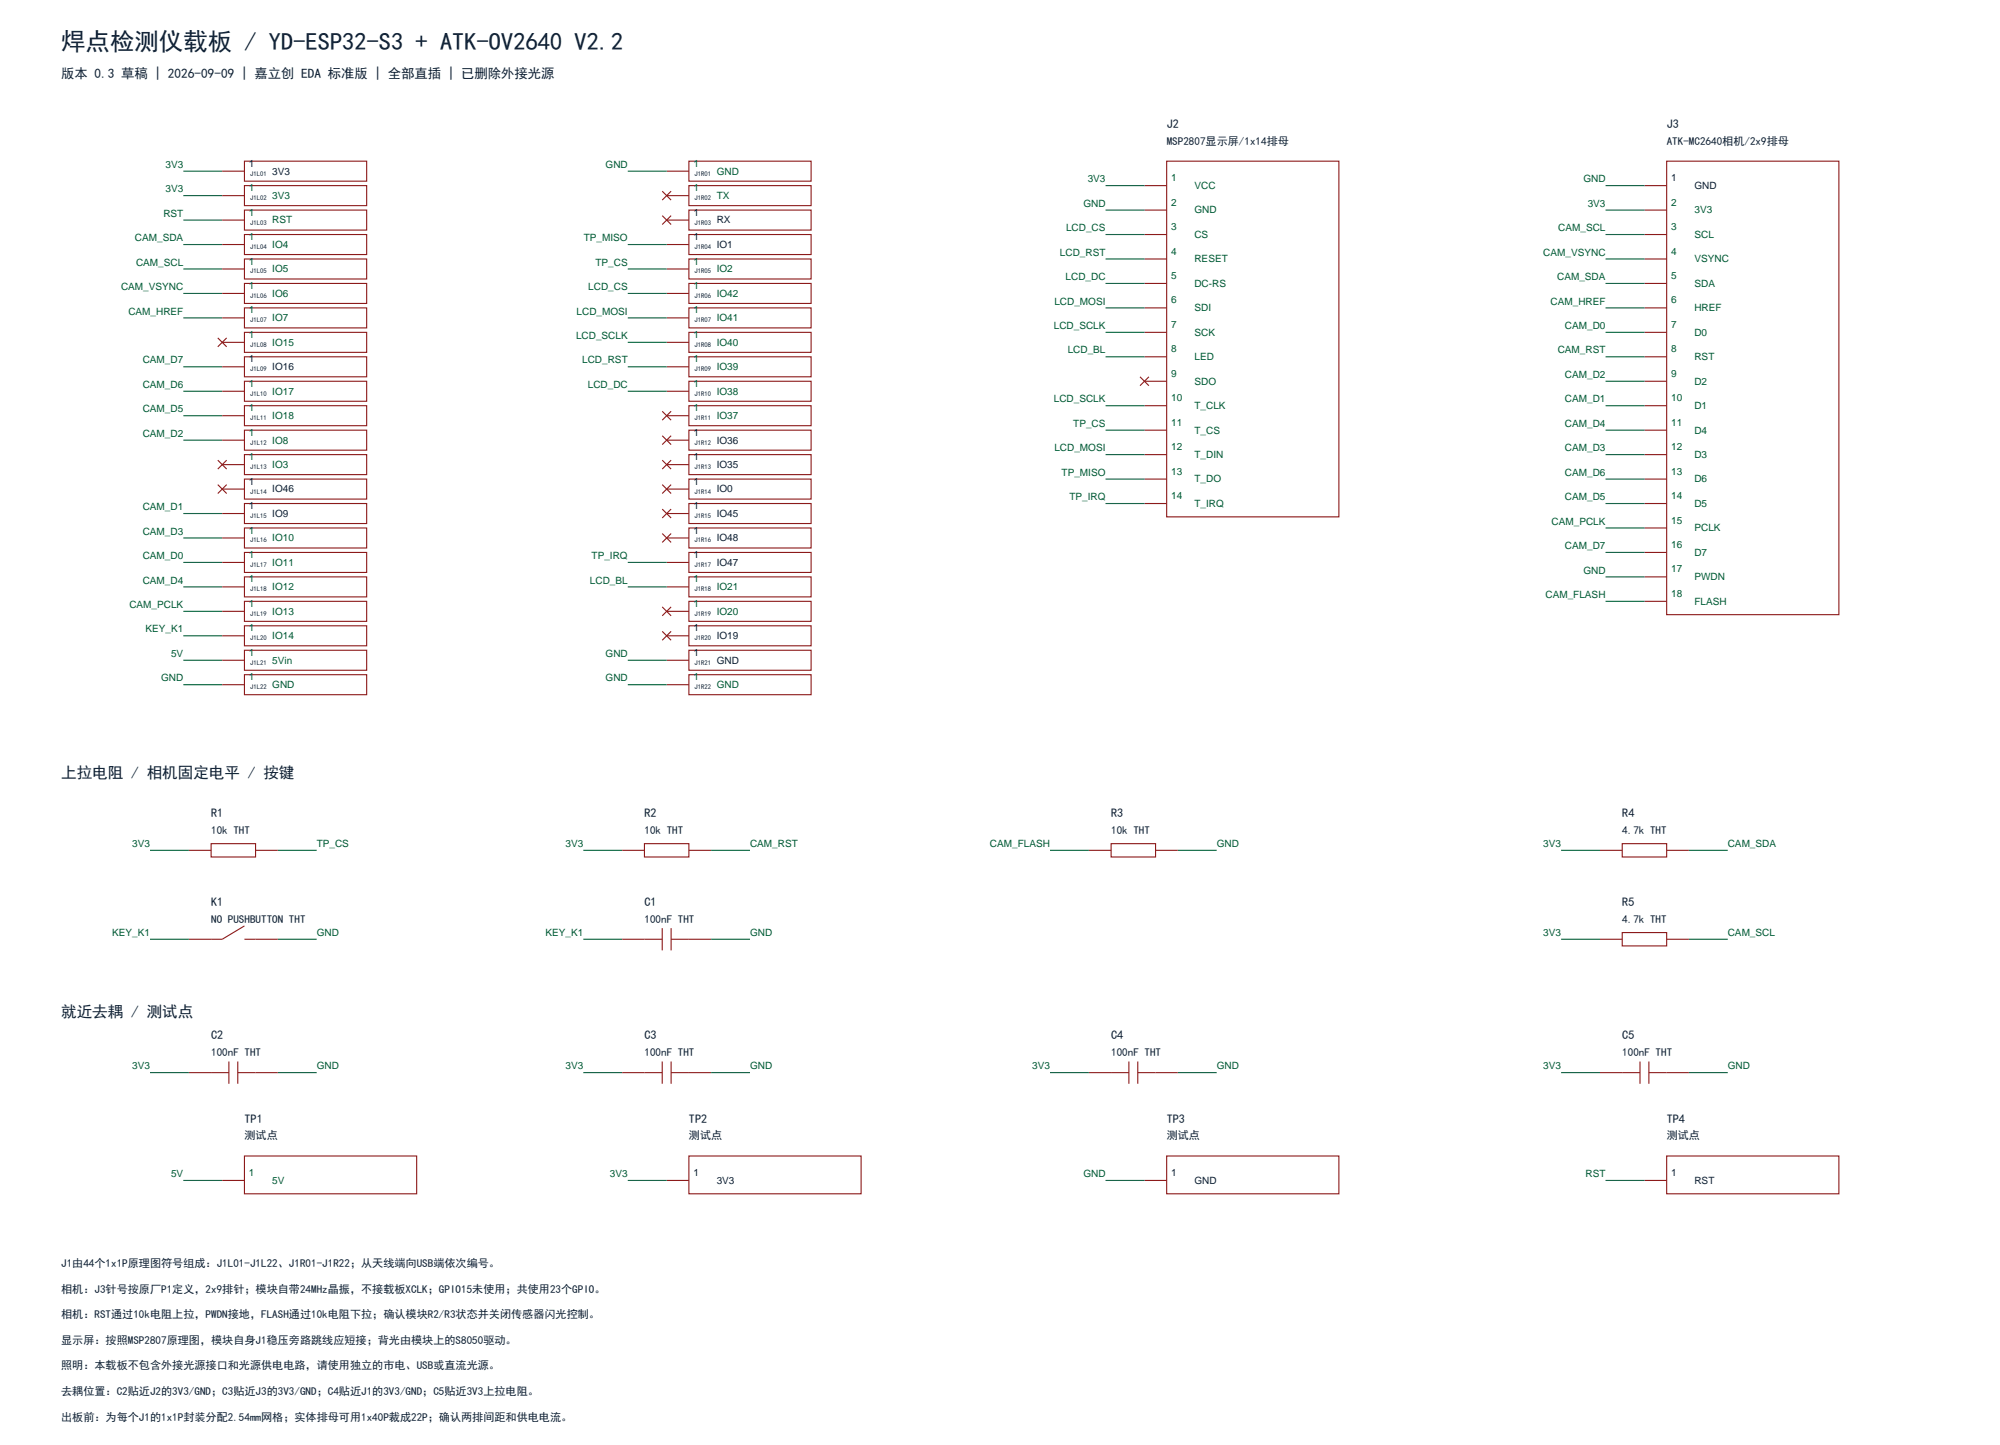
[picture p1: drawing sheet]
<svg xmlns="http://www.w3.org/2000/svg" width="635mm" height="459mm" viewBox="0 0 635 459" stroke-linecap="round" stroke-linejoin="round" font-family="sans-serif">
<g fill="none" stroke="#8c1a1a" stroke-width=".35">
<path d="M70.6 54.3h7M77.6 51.2h38.8v6.3h-38.8zM77.6 58.9h38.8v6.4h-38.8zM211.7 54.3h7M218.7 51.2h38.8v6.3h-38.8zM218.7 58.9h38.8v6.4h-38.8zM363.4 58.9h7M370.4 51.2h54.7v112.8h-54.7zM522.1 58.9h7.1M529.2 51.2h54.6v143.9h-54.6zM70.6 62.1h7M70.6 69.9h7"/>
<path d="M70.6 77.6h7M77.6 66.7h38.8v6.3h-38.8zM77.6 74.4h38.8v6.4h-38.8zM210.3 60.7l2.8 2.8M210.3 68.4l2.8 2.9M211.7 62.1h7M211.7 69.9h7M211.7 77.6h7M213.1 60.7l-2.8 2.8M213.1 68.4l-2.8 2.9M218.7 66.7h38.8v6.3h-38.8zM218.7 74.4h38.8v6.4h-38.8z"/>
<path d="M363.4 66.7h7M363.4 74.4h7M522.1 66.7h7.1M522.1 74.4h7.1M70.6 85.4h7M70.6 93.1h7M77.6 82.2h38.8v6.3h-38.8zM77.6 90h38.8v6.3h-38.8zM77.6 97.7h38.8v6.4h-38.8zM211.7 85.4h7M211.7 93.1h7M218.7 82.2h38.8v6.3h-38.8z"/>
<path d="M218.7 90h38.8v6.3h-38.8zM218.7 97.7h38.8v6.4h-38.8zM363.4 82.2h7M363.4 90h7M363.4 97.7h7M522.1 82.2h7.1M522.1 90h7.1M522.1 97.7h7.1M69.1 107.2l2.9 2.9M70.6 100.9h7M70.6 108.7h7M70.6 116.4h7"/>
<path d="M72 107.2l-2.9 2.9M77.6 105.5h38.8v6.3h-38.8zM77.6 113.2h38.8v6.4h-38.8zM211.7 100.9h7M211.7 108.7h7M211.7 116.4h7M218.7 105.5h38.8v6.3h-38.8zM218.7 113.2h38.8v6.4h-38.8zM361.9 119.6l2.9 2.8M363.4 105.5h7M363.4 113.2h7M364.8 119.6l-2.9 2.8"/>
<path d="M522.1 105.5h7.1M522.1 113.2h7.1M70.6 124.2h7M70.6 131.9h7M70.6 139.7h7M77.6 121h38.8v6.4h-38.8zM77.6 128.8h38.8v6.3h-38.8zM77.6 136.5h38.8v6.4h-38.8zM210.3 130.5l2.8 2.9M210.3 138.3l2.8 2.8M211.7 124.2h7M211.7 131.9h7"/>
<path d="M211.7 139.7h7M213.1 130.5l-2.8 2.9M213.1 138.3l-2.8 2.8M218.7 121h38.8v6.4h-38.8zM218.7 128.8h38.8v6.3h-38.8zM218.7 136.5h38.8v6.4h-38.8zM363.4 121h7M363.4 128.8h7M363.4 136.5h7M522.1 121h7.1M522.1 128.8h7.1M522.1 136.5h7.1"/>
<path d="M69.1 146.1l2.9 2.8M69.1 153.8l2.9 2.8M70.6 147.5h7M70.6 155.2h7M72 146.1l-2.9 2.8M72 153.8l-2.9 2.8M77.6 144.3h38.8v6.3h-38.8zM77.6 152h38.8v6.4h-38.8zM77.6 159.8h38.8v6.4h-38.8zM210.3 146.1l2.8 2.8M210.3 153.8l2.8 2.8M211.7 147.5h7"/>
<path d="M211.7 155.2h7M213.1 146.1l-2.8 2.8M213.1 153.8l-2.8 2.8M218.7 144.3h38.8v6.3h-38.8zM218.7 152h38.8v6.4h-38.8zM218.7 159.8h38.8v6.4h-38.8zM363.4 144.3h7M363.4 152h7M363.4 159.8h7M522.1 144.3h7.1M522.1 152h7.1M522.1 159.8h7.1"/>
<path d="M70.6 163h7M70.6 170.7h7M70.6 178.5h7M77.6 167.6h38.8v6.3h-38.8zM77.6 175.3h38.8v6.4h-38.8zM210.3 161.6l2.8 2.8M210.3 169.3l2.8 2.9M211.7 163h7M211.7 170.7h7M211.7 178.5h7M213.1 161.6l-2.8 2.8M213.1 169.3l-2.8 2.9"/>
<path d="M218.7 167.6h38.8v6.3h-38.8zM218.7 175.3h38.8v6.4h-38.8zM522.1 167.6h7.1M522.1 175.3h7.1M70.6 186.3h7M70.6 194h7M77.6 183.1h38.8v6.3h-38.8zM77.6 190.9h38.8v6.3h-38.8zM77.6 198.6h38.8v6.4h-38.8zM210.3 192.6l2.8 2.8M211.7 186.3h7M211.7 194h7"/>
<path d="M213.1 192.6l-2.8 2.8M218.7 183.1h38.8v6.3h-38.8zM218.7 190.9h38.8v6.3h-38.8zM218.7 198.6h38.8v6.4h-38.8zM522.1 183.1h7.1M522.1 190.9h7.1M70.6 201.8h7M70.6 209.6h7M70.6 217.3h7M77.6 206.4h38.8v6.3h-38.8zM77.6 214.1h38.8v6.4h-38.8zM210.3 200.4l2.8 2.8"/>
<path d="M211.7 201.8h7M211.7 209.6h7M211.7 217.3h7M213.1 200.4l-2.8 2.8M218.7 206.4h38.8v6.3h-38.8zM218.7 214.1h38.8v6.4h-38.8zM60 269.9h7M67 267.8h14.1v4.2h-14.1zM81.1 269.9h7.1M197.6 269.9h7M204.6 267.8h14.1v4.2h-14.1zM218.7 269.9h7.1"/>
<path d="M345.7 269.9h7.1M352.8 267.8h14.1v4.2h-14.1zM366.9 269.9h7M508 269.9h7.1M515.1 267.8h14.1v4.2h-14.1zM529.2 269.9h7M77.6 293.9l-7 4.2h-10.6M77.6 298.1h10.6M197.6 298.1h12.7M210.3 294.6v7M213.1 298.1h12.7M213.1 294.6v7"/>
<path d="M508 298.1h7.1M515.1 296h14.1v4.2h-14.1zM529.2 298.1h7M72.7 336.9v7.1M75.5 336.9v7.1M210.3 336.9v7.1M213.1 336.9v7.1M358.4 336.9v7.1M361.2 336.9v7.1M520.7 336.9v7.1M523.5 336.9v7.1M60 340.4h12.7"/>
<path d="M75.5 340.4h12.7M197.6 340.4h12.7M213.1 340.4h12.7M345.7 340.4h12.7M361.2 340.4h12.7M508 340.4h12.7M523.5 340.4h12.7M70.6 374.6h7M77.6 366.9h54.7v12h-54.7zM211.7 374.6h7M218.7 366.9h54.7v12h-54.7zM363.4 374.6h7"/>
<path d="M370.4 366.9h54.7v12h-54.7zM522.1 374.6h7.1M529.2 366.9h54.6v12h-54.6z"/>
</g>
<g fill="none" stroke="#00663d" stroke-width=".35">
<path d="M58.2 54.3h12.4M199.3 54.3h12.4M351 58.9h12.4M509.8 58.9h12.3M58.2 62.1h12.4M58.2 69.9h12.4M58.2 77.6h12.4M199.3 77.6h12.4M351 66.7h12.4M351 74.4h12.4M509.8 66.7h12.3M509.8 74.4h12.3"/>
<path d="M58.2 85.4h12.4M58.2 93.1h12.4M199.3 85.4h12.4M199.3 93.1h12.4M351 82.2h12.4M351 90h12.4M351 97.7h12.4M509.8 82.2h12.3M509.8 90h12.3M509.8 97.7h12.3M58.2 100.9h12.4M58.2 116.4h12.4"/>
<path d="M199.3 100.9h12.4M199.3 116.4h12.4M199.3 108.7h12.4M351 105.5h12.4M351 113.2h12.4M509.8 105.5h12.3M509.8 113.2h12.3M58.2 124.2h12.4M58.2 131.9h12.4M58.2 139.7h12.4M199.3 124.2h12.4M351 128.8h12.4"/>
<path d="M351 136.5h12.4M509.8 128.8h12.3M509.8 136.5h12.3M509.8 121h12.3M351 144.3h12.4M351 152h12.4M351 159.8h12.4M509.8 144.3h12.3M509.8 152h12.3M509.8 159.8h12.3M58.2 163h12.4M58.2 170.7h12.4"/>
<path d="M58.2 178.5h12.4M199.3 178.5h12.4M509.8 167.6h12.3M509.8 175.3h12.3M58.2 186.3h12.4M58.2 194h12.4M199.3 186.3h12.4M509.8 183.1h12.3M509.8 190.9h12.3M58.2 201.8h12.4M58.2 209.6h12.4M58.2 217.3h12.4"/>
<path d="M199.3 209.6h12.4M199.3 217.3h12.4M47.6 269.9h12.4M88.2 269.9h12.3M185.2 269.9h12.4M225.8 269.9h12.3M333.4 269.9h12.3M373.9 269.9h12.4M495.7 269.9h12.3M536.2 269.9h12.4M47.6 298.1h12.4M88.2 298.1h12.3"/>
<path d="M185.2 298.1h12.4M225.8 298.1h12.3M495.7 298.1h12.3M536.2 298.1h12.4M47.6 340.4h12.4M88.2 340.4h12.3M185.2 340.4h12.4M225.8 340.4h12.3M333.4 340.4h12.3M373.9 340.4h12.4M495.7 340.4h12.3M536.2 340.4h12.4"/>
<path d="M58.2 374.6h12.4M199.3 374.6h12.4M351 374.6h12.4M509.8 374.6h12.3"/>
</g>
<text font-size="7.8" fill="#0d1f33" x="19.4" y="15.9">焊点检测仪载板 / YD-ESP32-S3 + ATK-OV2640 V2.2</text>
<g font-size="4.9" fill="#0d1f33">
<text x="19.4" y="246.9">上拉电阻 / 相机固定电平 / 按键</text>
<text x="19.4" y="322.8">就近去耦 / 测试点</text>
</g>
<text font-size="4.2" fill="#0d1f33" x="19.4" y="24.7">版本 0.3 草稿 | 2026-09-09 | 嘉立创 EDA 标准版 | 全部直插 | 已删除外接光源</text>
<g font-size="3.9" fill="#0d1f33">
<text x="370.4" y="40.6">J2</text>
<text x="529.2" y="40.6">J3</text>
<text x="67" y="259.3">R1</text>
<text x="204.6" y="259.3">R2</text>
<text x="352.8" y="259.3">R3</text>
<text x="515.1" y="259.3">R4</text>
<text x="67" y="287.5">K1</text>
<text x="204.6" y="287.5">C1</text>
<text x="515.1" y="287.5">R5</text>
<text x="67" y="329.8">C2</text>
<text x="204.6" y="329.8">C3</text>
<text x="352.8" y="329.8">C4</text>
<text x="515.1" y="329.8">C5</text>
<text x="77.6" y="356.3">TP1</text>
<text x="218.7" y="356.3">TP2</text>
<text x="370.4" y="356.3">TP3</text>
<text x="529.2" y="356.3">TP4</text>
</g>
<g font-size="3.5" fill="#0d1f33">
<text x="370.4" y="45.9">MSP2807显示屏/1x14排母</text>
<text x="529.2" y="45.9">ATK-MC2640相机/2x9排母</text>
<text x="67" y="264.6">10k THT</text>
<text x="204.6" y="264.6">10k THT</text>
<text x="352.8" y="264.6">10k THT</text>
<text x="515.1" y="264.6">4.7k THT</text>
<text x="67" y="292.8">NO PUSHBUTTON THT</text>
<text x="204.6" y="292.8">100nF THT</text>
<text x="515.1" y="292.8">4.7k THT</text>
<text x="67" y="335.1">100nF THT</text>
<text x="204.6" y="335.1">100nF THT</text>
<text x="352.8" y="335.1">100nF THT</text>
<text x="515.1" y="335.1">100nF THT</text>
<text x="77.6" y="361.6">测试点</text>
<text x="218.7" y="361.6">测试点</text>
<text x="370.4" y="361.6">测试点</text>
<text x="529.2" y="361.6">测试点</text>
<text x="19.4" y="402.2">J1由44个1x1P原理图符号组成：J1L01-J1L22、J1R01-J1R22；从天线端向USB端依次编号。</text>
<text x="19.4" y="410.3">相机：J3针号按原厂P1定义，2x9排针；模块自带24MHz晶振，不接载板XCLK；GPIO15未使用；共使用23个GPIO。</text>
<text x="19.4" y="418.4">相机：RST通过10k电阻上拉，PWDN接地，FLASH通过10k电阻下拉；确认模块R2/R3状态并关闭传感器闪光控制。</text>
<text x="19.4" y="426.5">显示屏：按照MSP2807原理图，模块自身J1稳压旁路跳线应短接；背光由模块上的S8050驱动。</text>
<text x="19.4" y="434.6">照明：本载板不包含外接光源接口和光源供电电路，请使用独立的市电、USB或直流光源。</text>
<text x="19.4" y="442.7">去耦位置：C2贴近J2的3V3/GND；C3贴近J3的3V3/GND；C4贴近J1的3V3/GND；C5贴近3V3上拉电阻。</text>
<text x="19.4" y="450.8">出板前：为每个J1的1x1P封装分配2.54mm网格；实体排母可用1x40P裁成22P；确认两排间距和供电电流。</text>
</g>
<g font-size="3.2" fill="#005933">
<text x="52.6" y="53.3">3V3</text>
<text x="192.3" y="53.3">GND</text>
<text x="220.1" y="52.9">1</text>
<text x="227.5" y="55.4">GND</text>
<text x="345.4" y="57.9">3V3</text>
<text x="371.8" y="57.5">1</text>
<text x="379.2" y="60">VCC</text>
<text x="502.7" y="57.9">GND</text>
<text x="52.6" y="61">3V3</text>
<text x="79" y="60.7">1</text>
<text x="86.4" y="63.1">3V3</text>
<text x="220.1" y="60.7">1</text>
<text x="227.5" y="63.1">TX</text>
<text x="344" y="65.6">GND</text>
<text x="371.8" y="65.3">2</text>
<text x="504.1" y="65.6">3V3</text>
<text x="530.6" y="65.3">2</text>
<text x="51.9" y="68.8">RST</text>
<text x="79" y="68.4">1</text>
<text x="86.4" y="70.9">RST</text>
<text x="379.2" y="67.7">GND</text>
<text x="538" y="67.7">3V3</text>
<text x="42.9" y="76.6">CAM_SDA</text>
<text x="79" y="76.2">1</text>
<text x="185.4" y="76.6">TP_MISO</text>
<text x="338.5" y="73.4">LCD_CS</text>
<text x="371.8" y="73">3</text>
<text x="379.2" y="75.5">CS</text>
<text x="494.8" y="73.4">CAM_SCL</text>
<text x="530.6" y="73">3</text>
<text x="538" y="75.5">SCL</text>
<text x="79" y="84">1</text>
<text x="86.4" y="78.7">IO4</text>
<text x="220.1" y="84">1</text>
<text x="336.5" y="81.1">LCD_RST</text>
<text x="371.8" y="80.8">4</text>
<text x="379.2" y="83.3">RESET</text>
<text x="490" y="81.1">CAM_VSYNC</text>
<text x="530.6" y="80.8">4</text>
<text x="538" y="83.3">VSYNC</text>
<text x="43.2" y="84.3">CAM_SCL</text>
<text x="86.4" y="86.4">IO5</text>
<text x="189.1" y="84.3">TP_CS</text>
<text x="227.5" y="86.4">IO2</text>
<text x="338.3" y="88.9">LCD_DC</text>
<text x="371.8" y="88.5">5</text>
<text x="494.4" y="88.9">CAM_SDA</text>
<text x="530.6" y="88.5">5</text>
<text x="38.5" y="92.1">CAM_VSYNC</text>
<text x="79" y="91.7">1</text>
<text x="86.4" y="94.2">IO6</text>
<text x="186.8" y="92.1">LCD_CS</text>
<text x="220.1" y="91.7">1</text>
<text x="227.5" y="94.2">IO42</text>
<text x="379.2" y="91">DC-RS</text>
<text x="538" y="91">SDA</text>
<text x="40.7" y="99.8">CAM_HREF</text>
<text x="79" y="99.5">1</text>
<text x="86.4" y="102">IO7</text>
<text x="183.1" y="99.8">LCD_MOSI</text>
<text x="220.1" y="99.5">1</text>
<text x="227.5" y="102">IO41</text>
<text x="334.8" y="96.7">LCD_MOSI</text>
<text x="371.8" y="96.3">6</text>
<text x="379.2" y="98.8">SDI</text>
<text x="492.3" y="96.7">CAM_HREF</text>
<text x="530.6" y="96.3">6</text>
<text x="538" y="98.8">HREF</text>
<text x="79" y="107.2">1</text>
<text x="182.9" y="107.6">LCD_SCLK</text>
<text x="220.1" y="107.2">1</text>
<text x="334.6" y="104.4">LCD_SCLK</text>
<text x="371.8" y="104.1">7</text>
<text x="379.2" y="106.5">SCK</text>
<text x="496.9" y="104.4">CAM_D0</text>
<text x="530.6" y="104.1">7</text>
<text x="538" y="106.5">D0</text>
<text x="86.4" y="109.7">IO15</text>
<text x="227.5" y="109.7">IO40</text>
<text x="339" y="112.2">LCD_BL</text>
<text x="371.8" y="111.8">8</text>
<text x="494.6" y="112.2">CAM_RST</text>
<text x="530.6" y="111.8">8</text>
<text x="45.3" y="115.4">CAM_D7</text>
<text x="184.9" y="115.4">LCD_RST</text>
<text x="220.1" y="115">1</text>
<text x="227.5" y="117.5">IO39</text>
<text x="371.8" y="119.6">9</text>
<text x="379.2" y="114.3">LED</text>
<text x="496.9" y="119.9">CAM_D2</text>
<text x="530.6" y="119.6">9</text>
<text x="538" y="114.3">RST</text>
<text x="45.3" y="123.1">CAM_D6</text>
<text x="79" y="122.8">1</text>
<text x="86.4" y="125.2">IO17</text>
<text x="186.6" y="123.1">LCD_DC</text>
<text x="220.1" y="122.8">1</text>
<text x="227.5" y="125.2">IO38</text>
<text x="379.2" y="122.1">SDO</text>
<text x="538" y="122.1">D2</text>
<text x="45.3" y="130.9">CAM_D5</text>
<text x="79" y="130.5">1</text>
<text x="220.1" y="130.5">1</text>
<text x="334.6" y="127.7">LCD_SCLK</text>
<text x="371.8" y="127.4">10</text>
<text x="379.2" y="129.8">T_CLK</text>
<text x="496.9" y="127.7">CAM_D1</text>
<text x="530.6" y="127.4">10</text>
<text x="538" y="129.8">D1</text>
<text x="86.4" y="133">IO18</text>
<text x="227.5" y="133">IO37</text>
<text x="340.8" y="135.5">TP_CS</text>
<text x="371.8" y="135.1">11</text>
<text x="379.2" y="137.6">T_CS</text>
<text x="496.9" y="135.5">CAM_D4</text>
<text x="530.6" y="135.1">11</text>
<text x="538" y="137.6">D4</text>
<text x="45.3" y="138.6">CAM_D2</text>
<text x="79" y="138.3">1</text>
<text x="86.4" y="140.8">IO8</text>
<text x="334.8" y="143.2">LCD_MOSI</text>
<text x="371.8" y="142.9">12</text>
<text x="496.9" y="143.2">CAM_D3</text>
<text x="530.6" y="142.9">12</text>
<text x="79" y="146.1">1</text>
<text x="86.4" y="148.5">IO3</text>
<text x="379.2" y="145.3">T_DIN</text>
<text x="538" y="145.3">D3</text>
<text x="337.1" y="151">TP_MISO</text>
<text x="371.8" y="150.6">13</text>
<text x="379.2" y="153.1">T_DO</text>
<text x="496.9" y="151">CAM_D6</text>
<text x="530.6" y="150.6">13</text>
<text x="538" y="153.1">D6</text>
<text x="45.3" y="161.9">CAM_D1</text>
<text x="339.5" y="158.8">TP_IRQ</text>
<text x="371.8" y="158.4">14</text>
<text x="379.2" y="160.9">T_IRQ</text>
<text x="496.9" y="158.8">CAM_D5</text>
<text x="530.6" y="158.4">14</text>
<text x="538" y="160.9">D5</text>
<text x="492.7" y="166.5">CAM_PCLK</text>
<text x="530.6" y="166.2">15</text>
<text x="45.3" y="169.7">CAM_D3</text>
<text x="79" y="169.3">1</text>
<text x="86.4" y="171.8">IO10</text>
<text x="530.6" y="173.9">16</text>
<text x="538" y="168.6">PCLK</text>
<text x="45.3" y="177.4">CAM_D0</text>
<text x="79" y="177.1">1</text>
<text x="86.4" y="179.6">IO11</text>
<text x="187.9" y="177.4">TP_IRQ</text>
<text x="496.9" y="174.3">CAM_D7</text>
<text x="538" y="176.4">D7</text>
<text x="45.3" y="185.2">CAM_D4</text>
<text x="79" y="184.9">1</text>
<text x="187.3" y="185.2">LCD_BL</text>
<text x="220.1" y="184.9">1</text>
<text x="502.7" y="182">GND</text>
<text x="530.6" y="181.7">17</text>
<text x="538" y="184.1">PWDN</text>
<text x="86.4" y="187.3">IO12</text>
<text x="227.5" y="187.3">IO21</text>
<text x="490.7" y="189.8">CAM_FLASH</text>
<text x="530.6" y="189.4">18</text>
<text x="538" y="191.9">FLASH</text>
<text x="41.1" y="193">CAM_PCLK</text>
<text x="79" y="192.6">1</text>
<text x="86.4" y="195.1">IO13</text>
<text x="220.1" y="192.6">1</text>
<text x="227.5" y="195.1">IO20</text>
<text x="46.2" y="200.7">KEY_K1</text>
<text x="79" y="200.4">1</text>
<text x="86.4" y="202.8">IO14</text>
<text x="54.3" y="208.5">5V</text>
<text x="79" y="208.1">1</text>
<text x="192.3" y="208.5">GND</text>
<text x="79" y="215.9">1</text>
<text x="86.4" y="210.6">5Vin</text>
<text x="220.1" y="215.9">1</text>
<text x="51.2" y="216.3">GND</text>
<text x="86.4" y="218.4">GND</text>
<text x="192.3" y="216.3">GND</text>
<text x="227.5" y="218.4">GND</text>
<text x="42" y="268.8">3V3</text>
<text x="100.5" y="268.8">TP_CS</text>
<text x="179.6" y="268.8">3V3</text>
<text x="238.1" y="268.8">CAM_RST</text>
<text x="314.3" y="268.8">CAM_FLASH</text>
<text x="386.3" y="268.8">GND</text>
<text x="490" y="268.8">3V3</text>
<text x="548.6" y="268.8">CAM_SDA</text>
<text x="35.6" y="297">KEY_K1</text>
<text x="100.5" y="297">GND</text>
<text x="173.2" y="297">KEY_K1</text>
<text x="238.1" y="297">GND</text>
<text x="490" y="297">3V3</text>
<text x="548.6" y="297">CAM_SCL</text>
<text x="42" y="339.4">3V3</text>
<text x="100.5" y="339.4">GND</text>
<text x="179.6" y="339.4">3V3</text>
<text x="238.1" y="339.4">GND</text>
<text x="327.7" y="339.4">3V3</text>
<text x="386.3" y="339.4">GND</text>
<text x="490" y="339.4">3V3</text>
<text x="548.6" y="339.4">GND</text>
<text x="54.3" y="373.6">5V</text>
<text x="79" y="373.2">1</text>
<text x="86.4" y="375.7">5V</text>
<text x="193.7" y="373.6">3V3</text>
<text x="344" y="373.6">GND</text>
<text x="503.4" y="373.6">RST</text>
</g>
<g font-size="3.2" fill="#0d1f33">
<text x="79" y="52.9">1</text>
<text x="86.4" y="55.4">3V3</text>
<text x="530.6" y="57.5">1</text>
<text x="538" y="60">GND</text>
<text x="220.1" y="68.4">1</text>
<text x="227.5" y="70.9">RX</text>
<text x="220.1" y="76.2">1</text>
<text x="227.5" y="78.7">IO1</text>
<text x="79" y="115">1</text>
<text x="86.4" y="117.5">IO16</text>
<text x="220.1" y="138.3">1</text>
<text x="227.5" y="140.8">IO36</text>
<text x="220.1" y="146.1">1</text>
<text x="227.5" y="148.5">IO35</text>
<text x="79" y="153.8">1</text>
<text x="220.1" y="153.8">1</text>
<text x="79" y="161.6">1</text>
<text x="86.4" y="156.3">IO46</text>
<text x="220.1" y="161.6">1</text>
<text x="227.5" y="156.3">IO0</text>
<text x="86.4" y="164">IO9</text>
<text x="227.5" y="164">IO45</text>
<text x="220.1" y="169.3">1</text>
<text x="227.5" y="171.8">IO48</text>
<text x="220.1" y="177.1">1</text>
<text x="227.5" y="179.6">IO47</text>
<text x="220.1" y="200.4">1</text>
<text x="227.5" y="202.8">IO19</text>
<text x="220.1" y="208.1">1</text>
<text x="227.5" y="210.6">GND</text>
<text x="220.1" y="373.2">1</text>
<text x="227.5" y="375.7">3V3</text>
<text x="371.8" y="373.2">1</text>
<text x="379.2" y="375.7">GND</text>
<text x="530.6" y="373.2">1</text>
<text x="538" y="375.7">RST</text>
</g>
<g font-size="2.1" fill="#0d1f33">
<text x="79.4" y="55.7">J1L01</text>
<text x="220.5" y="55.7">J1R01</text>
<text x="79.4" y="63.5">J1L02</text>
<text x="220.5" y="63.5">J1R02</text>
<text x="79.4" y="71.3">J1L03</text>
<text x="220.5" y="71.3">J1R03</text>
<text x="79.4" y="79">J1L04</text>
<text x="220.5" y="79">J1R04</text>
<text x="79.4" y="86.8">J1L05</text>
<text x="220.5" y="86.8">J1R05</text>
<text x="79.4" y="94.5">J1L06</text>
<text x="220.5" y="94.5">J1R06</text>
<text x="79.4" y="102.3">J1L07</text>
<text x="220.5" y="102.3">J1R07</text>
<text x="79.4" y="110.1">J1L08</text>
<text x="220.5" y="110.1">J1R08</text>
<text x="79.4" y="117.8">J1L09</text>
<text x="220.5" y="117.8">J1R09</text>
<text x="79.4" y="125.6">J1L10</text>
<text x="220.5" y="125.6">J1R10</text>
<text x="79.4" y="133.4">J1L11</text>
<text x="220.5" y="133.4">J1R11</text>
<text x="79.4" y="141.1">J1L12</text>
<text x="220.5" y="141.1">J1R12</text>
<text x="79.4" y="148.9">J1L13</text>
<text x="220.5" y="148.9">J1R13</text>
<text x="79.4" y="156.6">J1L14</text>
<text x="220.5" y="156.6">J1R14</text>
<text x="79.4" y="164.4">J1L15</text>
<text x="220.5" y="164.4">J1R15</text>
<text x="79.4" y="172.2">J1L16</text>
<text x="220.5" y="172.2">J1R16</text>
<text x="79.4" y="179.9">J1L17</text>
<text x="220.5" y="179.9">J1R17</text>
<text x="79.4" y="187.7">J1L18</text>
<text x="220.5" y="187.7">J1R18</text>
<text x="79.4" y="195.4">J1L19</text>
<text x="220.5" y="195.4">J1R19</text>
<text x="79.4" y="203.2">J1L20</text>
<text x="220.5" y="203.2">J1R20</text>
<text x="79.4" y="211">J1L21</text>
<text x="220.5" y="211">J1R21</text>
<text x="79.4" y="218.7">J1L22</text>
<text x="220.5" y="218.7">J1R22</text>
</g>
</svg>
